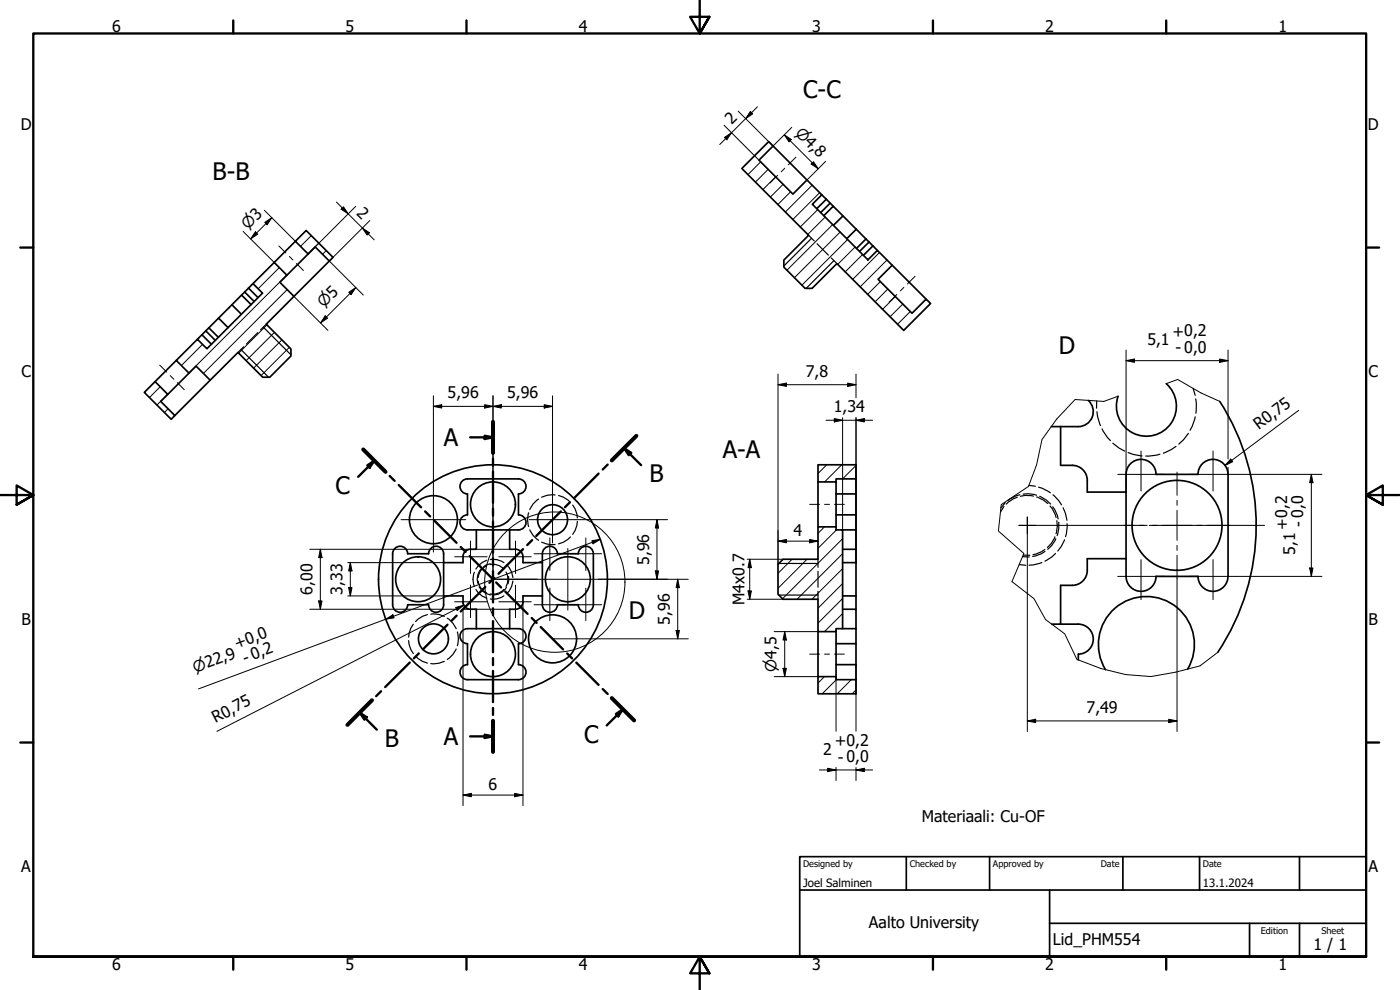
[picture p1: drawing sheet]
<svg xmlns="http://www.w3.org/2000/svg" width="420mm" height="297mm" viewBox="0 0 420 297" stroke-linecap="round" stroke-linejoin="round" font-family="sans-serif">
<!-- layer: Hatch (ISO) -->
<g fill="none" stroke="#000" stroke-width=".3">
<path d="M228.3 48.6l-3.8 3.8M230.5 50.8l-3.8 3.8M232.8 53.1l-3.8 3.8M235 55.3l-3.8 3.8M237.3 57.6l-3.9 3.8M243.8 55.5l-8.1 8.1M246 57.8l-8.1 8.1M93.4 70.7l-3.2 3.2M95.7 72.9l-3.3 3.3M97.9 75.2l-1.1 1.1M245.4 62.9l-5.2 5.2M247.6 65.1l-5.2 5.2"/>
<path d="M249.9 67.4l-13.7 13.7M252.1 69.6l-13.7 13.7M254.4 71.9l-13.7 13.7M256.6 74.1l-5.2 5.2M258.9 76.4l-5.3 5.2M263.9 75.8l-8 8M266.2 78l-8.1 8.1M80.1 97.5l-8.5 8.5M82.4 99.7l-8.5 8.5M83.8 80.3l-6.3 6.3M86.1 82.5l-29.4 29.4M86.2 86.9l-25.2 25.1"/>
<path d="M264.2 84.5l-3.8 3.8M266.4 86.7l-3.8 3.9M268.7 89l-3.8 3.8M270.9 91.2l-3.8 3.8M273.2 93.5l-3.8 3.8M48.1 116l-3.2 3.3M50.3 118.3l-3.2 3.2M60.8 103.3l-6.4 6.4M84.6 102l-8.5 8.5M86.8 104.2l-8.4 8.5M50.4 122.6l-1.1 1.2M248.1 139.5l-2.6 2.6"/>
<path d="M252.6 139.5l-5.1 5.1M256.9 139.6l-4 4.1M247.4 158.1l-1.9 1.9M251 159l-5.5 5.5M237.7 167.8l-4.2 4.2M242.2 167.8l-8.7 8.7M252.9 179.6l-7.4 7.4M252.9 175.1l-7.4 7.4M252.9 170.6l-9.2 9.2M252.9 166.1l-13.7 13.7M252.9 161.6l-18.1 18M252.9 188.6h-.1"/>
<path d="M252.9 184.1l-5.5 5.4M247.4 203l-1.9 1.9M251 203.9l-4.2 4.3M255.5 203.9l-4.2 4.3M256.9 207l-1.1 1.2"/>
</g>
<!-- layer: Hidden (ISO) -->
<g fill="none" stroke="#000" stroke-width=".36">
<path d="M242.7 70.6l1.7 1.7M245.2 73.1l3.4 3.4M249.5 77.4l1.7 1.7M77.3 99.8l-3.3 3.4M79.9 97.3l-1.7 1.7M73.1 104.1l-1.7 1.7M358.1 116.5l.6 2.1M358.9 119.7l.2 1.4-.2 2.9M329.1 120.3v2.2M329.2 123.5l.2 1.5 .9 2.7M330.8 128.7l1.6 2.6 .8 .9M334 133l1.9 1.5 1.7 .9"/>
<path d="M338.6 135.8l1.6 .6 2.6 .4M348.1 136.3l-.9 .3-3.4 .2M352.9 133.9l-1.4 1-2.4 1.1M356.7 130l-1.5 1.9-1.4 1.4M358.7 125.1l-.9 2.9-.6 1.1M158.6 153.9a6.9 6.9 0 0 0 0 4.1M159 159a6.6 6.6 0 0 0 2.6 3.1M161.6 149.7a6.5 6.5 0 0 0-2.6 3.2M166.6 148.5a7 7 0 0 0-4.1 .7M167.6 148.7l1.5 .5 2.1 1.6M171.9 151.5l.7 1.2 .5 1.6 .2 1.1M173.3 156.4l-.2 1.2-.5 1.6-.7 1.1"/>
<path d="M301.3 152l-1.1 1.6M301.7 150.9l-1.3 1.5M305.3 149.2l-1.2 .5-2.1 1.6M306.1 148.4l-1.3 .4-2.3 1.4M307.1 148.3l1.5-.2 2.5 .5M308.8 145.6l1.9 .3M310.2 148.9l-2.5-.3-1.5 .3M311.1 149.1l2 .9 1.4 1.1M311.7 146.2l1.1 .3 2.4 1.4M312 148.9l2 1.1 1.3 1.2M315.1 151.8l.7 .8 1.1 2.7M315.9 152l1.4 2.7 .3 1"/>
<path d="M316 148.5l1.8 1.7 .8 1.3M317.2 156.2l.1 1.8-.4 2.1M317.8 156.7v1.8l-.5 2.2M319 152.3l.7 1.6 .5 2.2M320.3 157.1v.9l-.5 3M142.4 171.7a5.4 5.4 0 0 0 0 4.2M142.8 176.9l.8 1 1.1 1 1.4 .6M143.5 174.4a4.3 4.3 0 0 0 2.5 3.5M143.8 176a4.5 4.5 0 0 0 3.5 2.5M144.3 170.8a4.5 4.5 0 0 0-.9 4.2M146 169.7a4.3 4.3 0 0 0-2.5 3.6M146.1 168.1l-1.4 .6-1.1 1-.8 1"/>
<path d="M147.1 169.4a4.2 4.2 0 0 1 4.1 1.4M147.1 169.1l-2 .9M147.2 167.9a5.3 5.3 0 0 1 4 .9M151.2 176.9a4.3 4.3 0 0 1-4.1 1.3M151.2 178.8a5.5 5.5 0 0 1-4 .9M151.9 171.6a4.4 4.4 0 0 1 0 4.4M152 176.2a4.5 4.5 0 0 1-3.6 2.3M152.1 169.5a5.7 5.7 0 0 1 1.8 3.8M152.6 173l.1 1.3-.3 .9M153.9 174.3a5.7 5.7 0 0 1-1.8 3.8M162.5 162.7a7 7 0 0 0 4.1 .7M171.2 161.1l-2.1 1.6-1.5 .5"/>
<path d="M245.5 167.8v2.4M245.5 171.4v4.8M245.5 177.4v2.4M305.9 169.4l1.9 .2M306.9 167l2 .1M307.1 166.5l1.9 .1M312.7 168.8l-2.7 .7-1.2 .1M313.6 164.9l-1.1 .7-2.5 .8M313.6 165.4l-1.1 .7-2.6 .8M316.6 161.1l-1.2 2.1-1.1 1.1M316.8 166.1l-1.1 1-2.1 1.3M316.9 161.6l-1.3 2.2-1.2 1"/>
<path d="M319.5 162l-1 2-1 1.3M122.6 192.2l.2 1.1 .5 1.6 .7 1.2M124 187.3l-.7 1.1-.5 1.6-.2 1.2M124.7 196.9l2.1 1.5 1.5 .6M128.3 184.4l-1.5 .5-2.1 1.6M129.3 184.3a7 7 0 0 1 4 .6M133.3 198.4a7 7 0 0 1-4 .7M134.2 185.5a7 7 0 0 1 2.7 3.1M136.9 194.7a6.8 6.8 0 0 1-2.7 3.2M137.2 189.6a6.5 6.5 0 0 1 0 4.1"/>
</g>
<!-- layer: Visible (ISO) -->
<g fill="none" stroke="#000" stroke-width=".51">
<path d="M222.6 50.6l8.1-8.1 1.3 1.3-4.2 4.3 10.2 10.1 4.2-4.2 4.4 4.4-2.8 2.9 16.7 16.7 2.8-2.9 4.5 4.5-4.3 4.2 10.2 10.2 4.2-4.2 1.4 1.3-8.1 8-20-20-7.5 7.4h-2.1l-6.4-6.4v-2.1l7.5-7.4zM232 43.8l10.2 10.2M246.6 58.4l1.4 1.4M248 59.8l2.1 2.1M248 59.8l-2.9 2.8M88.6 72.4l3.3-3.2 8 8-1.1 1.1-4.2-4.2-2.1 2.1zM88.6 72.4l-6.3 6.3M92.5 76.2l-6.4 6.4M98.8 78.3l-10.6 10.6M247.2 64.7l2.9-2.8 2.9 2.9-2.9 2.8M249.2 60.9l-2.9 2.9M253 64.8l4 4"/>
<path d="M257 68.8l2.9 2.9M257 68.8l-2.9 2.8M259.9 71.7l2.1 2.1M259.9 71.7l-2.9 2.8M260.8 72.6l-2.8 2.8M262 73.8l1.3 1.3M262 73.8l-2.9 2.8M267.8 79.6l10.1 10.2M61.8 99.3l2.8 2.8M62.7 98.4l-2.1 2M68.4 98.3l-2.8-2.9-2.9 3 2.8 2.8M69.6 91.4l-4 4"/>
<path d="M69.6 91.4l2.8 2.9M73.4 87.6l2.9 2.9M74.6 86.5l-2.1 2M74.6 86.5l2.8 2.8M75.4 91.4l-2.9-2.9-2.9 2.9M75.9 85.1l6.4-6.4 3.8 3.9-2.1 2.1 4.2 4.2-8.3 8.4 7.4 7.4v2.1l-6.3 6.4h-2.2l-7.4-7.4-8.3 8.3-4.3-4.3-2.1 2.2-3.8-3.9 6.3-6.3 2.9 2.8 16.7-16.6zM75.9 85.1l-1.3 1.4M43.3 117.7l3.2-3.2 3.9 3.8-2.2 2.1 4.3 4.3-1.1 1.1zM52.9 108.1l-6.4 6.4M56.7 112l-6.3 6.3M60.6 100.4l-1.4 1.4M60.6 100.4l2.8 2.9"/>
<path d="M63.1 114.1l-10.6 10.6M350 115.1a9 9 0 0 1-3.7 15.5 9 9 0 0 1-10.7-11.7M245.5 139.5h11.4v4.2h-6v.9h-5.4zM318.3 128v11.6a8.8 8.8 0 0 1 5.8 .6 4.5 4.5 0 0 1 2.2 3.9v3.5h11.6M326.6 120.1a4.5 4.5 0 0 1 1.2 5 4.5 4.5 0 0 1-4.2 2.9h-8.1M339.5 138.9a4.5 4.5 0 0 1 4.8-.7 4.5 4.5 0 0 1 2.6 4.1h12.6a4.5 4.5 0 0 1 4.6-4.5 4.5 4.5 0 0 1 4.5 4.5l-.1 30.6a4.5 4.5 0 0 1-4.5 4.5 4.5 4.5 0 0 1-4.5-4.5h-12.6a4.5 4.5 0 0 1-4.4 4.5 4.5 4.5 0 0 1-4.6-4.5v-30.6a4.5 4.5 0 0 1 1.6-3.4zM366.1 120.5a68.7 68.7 0 0 1-.6 75.2M138.7 144.3l1-.5 .6-.1h15.3a2.25 2.25 0 0 1 2.3 2.2 2.25 2.25 0 0 1-2.3 2.3v6.3a2.25 2.25 0 0 1 2.3 2.2 2.25 2.25 0 0 1-2.3 2.3h-15.3a2.25 2.25 0 0 1-2.3-2.3 2.25 2.25 0 0 1 2.3-2.2v-6.3a2.25 2.25 0 0 1-2.1-1.4 2.25 2.25 0 0 1 .5-2.5zM143 159v5.8h-1.8M153 159v5.8h1.7M245.5 144.6v13.5M250.9 144.6v13.5"/>
<path d="M250.9 148.2h6M250.9 154.5h6M252.9 159h4M256.9 143.7v15.3M256.9 159v5.8M117.8 166.2a2.25 2.25 0 0 1 2.3-2.3 2.25 2.25 0 0 1 2.2 2.3M117.8 166.1v15.3M122.3 166.1h6.3M128.6 166.2a2.25 2.25 0 0 1 2.3-2.3 2.25 2.25 0 0 1 2.2 2.3M133.1 166.1v15.3M133.1 178.8h5.9v1.8M139 167.1v1.7h-5.9"/>
<path d="M141.2 164.8a2.25 2.25 0 0 0-2.3 2.2M154.7 164.8a2.25 2.25 0 0 1 2.3 2.2M157 167.1v1.7h5.8M162.8 166.2a2.25 2.25 0 0 1 2.2-2.3 2.25 2.25 0 0 1 2.3 2.3M162.8 166.1v15.3M162.8 178.8h-5.8v1.8M167.3 166.1h6.3M173.6 166.2a2.25 2.25 0 0 1 2.2-2.3 2.25 2.25 0 0 1 2.3 2.3M178.1 166.1v15.3M233.5 169.3l1.5-1.5h10.5v-9.7h5.4v.9h2v29.6h-2v.9h-5.4v-9.7h-10.5l-1.5-1.5zM252.9 164.8h4M252.9 168.8h4"/>
<path d="M252.9 178.8h4M256.9 164.8v4M256.9 178.8v4M256.9 168.8v10M337.9 167.6h-11.6a8.8 8.8 0 0 1-.6 5.8 4.5 4.5 0 0 1-3.9 2.2h-3.5v11.7M117.8 181.5a2.25 2.25 0 0 0 2.3 2.2 2.25 2.25 0 0 0 2.2-2.2M122.3 181.4h6.3M128.6 181.5a2.25 2.25 0 0 0 2.3 2.2 2.25 2.25 0 0 0 2.2-2.2M138.7 189.3l1-.6 .6-.1h15.3a2.25 2.25 0 0 1 2.3 2.3 2.25 2.25 0 0 1-2.3 2.2v6.3a2.25 2.25 0 0 1 2.3 2.3 2.25 2.25 0 0 1-2.3 2.2h-15.3a2.25 2.25 0 0 1-2.3-2.2 2.25 2.25 0 0 1 2.3-2.3v-6.3a2.25 2.25 0 0 1-2.1-1.4 2.25 2.25 0 0 1 .5-2.4zM138.9 180.5a2.25 2.25 0 0 0 2.3 2.3h1.8v5.8M157 180.5a2.25 2.25 0 0 1-2.3 2.3h-1.7v5.8M162.8 181.5a2.25 2.25 0 0 0 2.2 2.2 2.25 2.25 0 0 0 2.3-2.2"/>
<path d="M167.3 181.4h6.3M173.6 181.5a2.25 2.25 0 0 0 2.2 2.2 2.25 2.25 0 0 0 2.3-2.2M245.5 189.5v13.5M250.9 189.5v13.5M250.9 199.4h6M250.9 193.1h6M252.9 182.8h4v5.8h-4M256.9 188.6v15.3M315.6 187.3h8a4.5 4.5 0 0 1 4.5 4.5 4.5 4.5 0 0 1-4.5 4.5v1.7M245.5 203h5.4v.9h6v4.3h-11.4zM356.4 200.7a14.4 14.4 0 0 0-12.5-21.7 14.4 14.4 0 0 0-12.1 21.9"/>
<circle cx="130.1" cy="155.9" r="7.2"/>
<circle cx="147.9" cy="151.3" r="6.7"/>
<circle cx="165.8" cy="155.9" r="4.5"/>
<circle cx="353.2" cy="157.6" r="13.5"/>
<circle cx="125.5" cy="173.8" r="6.7"/>
<circle cx="147.9" cy="173.8" r="34.3"/>
<circle cx="170.4" cy="173.8" r="6.7"/>
<circle cx="130.1" cy="191.7" r="4.5"/>
<circle cx="147.9" cy="196.3" r="6.7"/>
<circle cx="165.8" cy="191.7" r="7.2"/>
</g>
<!-- layer: Visible Narrow (ISO) -->
<path d="M243.6 71.5l-8.4 8.3M250.3 78.2l-8.3 8.3M79 98.2l8.3 8.3M72.3 104.9l8.3 8.3M233.7 178.5h11.8M233.7 169.1h11.8" fill="none" stroke="#000" stroke-width=".36"/>
<!-- layer: Break Line (ISO) -->
<path d="M335.6 118.9l-4.3 1.5-8.7-.5-5.4 5.8-4.5 6.2-1.6 7.6-2.4 6.5-8.2 5.4-.9 7.9 7.7 6.8-3.6 8.4 6.6 5.1 3.5 6.3 5.7 4.3 3.7 7.6a55.8 55.8 0 0 0 22.2 5.2l7.5-1.3 7.3-1.9 5.3-4.1M350 115.1l3.4-1.2 7.1 4 5.6 2.5" fill="none" stroke="#000" stroke-width=".3"/>
<!-- layer: Section Line (ISO) -->
<g fill="none" stroke="#000" stroke-width=".7">
<path d="M109 134.9l6.7 6.7M110.2 139.6l2.2-1.4-1.5 2.1zM112.4 138.2l-4.9 4.9M141.1 131.2h6.9M145.5 130.7l2.5 .5-2.5 .5zM148 126.6v9.3M148 137.7v2M182.4 139.4l-1.5 1.5M187.3 134.5l2.1 1.4-.7 .7zM187.3 134.5l5.1 5.1M191 130.8l-7.4 7.3M116.9 142.8l1.5 1.5"/>
<path d="M119.7 145.5l6.7 6.7M127.6 153.4l1.5 1.5M130.3 156.2l6.7 6.7M148 141.5v9.4M148 152.6v2.1M148 156.4v9.4M168.3 153.4l-7.4 7.4M171 150.7l-1.5 1.5M179.6 142.1l-7.3 7.4M138.3 164.1l1.4 1.5M141 166.8l6.7 6.7M145.6 176.1l-7.3 7.4"/>
<path d="M148 167.6v2.1M148 171.4v9.3M148.4 173.4l-1.5 1.5M148.9 174.8l1.5 1.5M151.6 177.5l6.7 6.7M157 164.8l-7.4 7.4M159.7 162.1l-1.5 1.4M123 198.8l-7.4 7.3M125.7 196.1l-1.5 1.4M134.3 187.4l-7.4 7.4M137 184.7l-1.4 1.5M148 182.5v2.1"/>
<path d="M148 186.4v9.3M148 197.4v2.2M159.6 185.4l1.5 1.5M162.3 188.1l6.7 6.7M170.2 196.1l1.5 1.5M173 198.8l6.6 6.7M107.9 213.8l2.2 1.4-.7 .7zM107.9 213.8l5.2 5.1M111.6 210.1l-7.3 7.4M114.4 207.4l-1.5 1.5M148 201.3v9.4M148 212.4v2.1"/>
<path d="M148 216.3v9.3M180.9 206.7l1.5 1.5M183.6 209.5l6.7 6.7M184.8 214.2l2.1-1.4-1.4 2.1zM186.9 212.8l-4.8 4.9M141.1 220.9h6.9M145.5 220.4l2.5 .5-2.5 .5z"/>
</g>
<path d="M109 134.9l6.7 6.7M148 126.6v9.3M191 130.8l-7.4 7.3M111.6 210.1l-7.3 7.4M148 216.3v9.3M183.6 209.5l6.7 6.7" fill="none" stroke="#000" stroke-width="1.2"/>
<path d="M145.5 130.7l2.5 .5-2.5 .5zM187.3 134.5l2.1 1.4-.7 .7zM110.2 139.6l2.2-1.4-1.5 2.1zM107.9 213.8l2.2 1.4-.7 .7zM184.8 214.2l2.1-1.4-1.4 2.1zM145.5 220.4l2.5 .5-2.5 .5z" fill="#000"/>
<!-- layer: Detail Boundary (ISO) -->
<circle cx="166.5" cy="174.7" r="21.1" fill="none" stroke="#000" stroke-width=".3"/>
<!-- layer: Border (ISO) -->
<g fill="none" stroke="#000" stroke-width=".7">
<path d="M70 6.1v3.9M140 6.1v3.9M210 0v10l-2.9-5h5.8l-2.9 5 2.9-5M280 6.1v3.9M350 6.1v3.9M6.1 74.3h3.9M410 74.3h3.9M0 148.5h10l-5-2.8v5.7l5-2.9-5 2.9M420 148.5h-10l5-2.8v5.7l-5-2.9 5 2.9M6.1 222.8h3.9M410 222.8h3.9M10 287v-277h400v277h-400h400"/>
<path d="M70 287v3.9M140 287v3.9M212.9 292l-2.9-5 2.9 5h-5.8l2.9-5v10M280 287v3.9M350 287v3.9"/>
</g>
<!-- layer: Title (ISO) -->
<path d="M240 257h170v30h-170zM272 257v10M297 257v10M337 257v10M360 257v10M390 257v10M240 267h170M315 277h95M315 267v20M375 277v10M390 277v10" fill="none" stroke="#000" stroke-width=".51"/>
<!-- layer: Center Mark (ISO) -->
<g fill="none" stroke="#000" stroke-width=".3">
<path d="M342.4 135.3v12M364 135.3v12M120.4 155.9h19.4M130.1 146.2v19.4M158.8 155.9h14M165.8 148.9v14M305.8 157.6h2.5h-2.5M308.3 155.1v2.5v-2.5M310.8 157.6h-2.5h32.1M335.4 142.3h14M337.2 157.6h7.1M344.9 157.6h34.6"/>
<path d="M353.3 141.6v7M353.3 150.1v1.5M353.3 153.1v9M357 142.3h14.1M136.4 167.1h9.8M141.2 162.3v9.7M141.2 175.6v9.7M149.7 167.1h9.7M154.7 175.6v9.7M154.7 162.3v9.7M160.3 166.1h9.5M161.2 173.8h18.5"/>
<path d="M165 161.4v9.8M165 176.5v9.7M170.4 164.6v18.5M171.1 166.1h9.5M175.8 161.4v9.8M175.8 176.5v9.7M308.3 160.1v-2.5v2.5M335.4 172.9h14M342.4 167.9v12M353.3 163.6v1.5M353.3 166.6v7M357 172.9h14.1"/>
<path d="M364 167.9v12M136.4 180.6h9.8M149.7 180.6h9.7M160.3 181.4h9.5M171.1 181.4h9.5"/>
</g>
<!-- layer: Dimension (ISO) -->
<g fill="none" stroke="#000" stroke-width=".3">
<path d="M217.3 37.6l10.5 10.5M221.5 33.3l10.5 10.5 5.6-5.6M225.2 33.5l.7 .7-2.1 1.4zM227.3 32.1l-11.3 11.3M217.4 41.2l2.1-1.4-1.4 2.1zM235.4 40.5l2.1 1.4-.7 .7zM235.4 40.5l10.2 10.1M244.1 48.5l1.5 2.1-2.2-1.4zM247.8 48.4l-5.6 5.6M73 69.4l9.3 9.3M76.6 69.6l.7 .7-2.1 1.4zM79.3 63.1l9.3 9.3"/>
<path d="M79.5 66.7l2.1-1.4-1.4 2.1zM81.6 65.3l-6.4 6.4M101 60.6l11.3 11.4M103.1 62l1.4 2.2-2.1-1.4zM106.7 61.9l-14.2 14.3M108.8 68.4l2.1 1.4-.7 .7zM111 66.2l-12.2 12.1 10.2 10.2M88.2 88.9l10.2 10.2M97.6 94.8l.7 .7-2.1 1.4zM104.7 87.7l2.1-1.4-1.4 2.1zM106.8 86.3l-10.6 10.6M130.1 118.8v27.4"/>
<path d="M148 118.8v55h13.2M165.8 118.8v30.1M233.5 115.4l2.5-.5v1zM233.5 112.3v57M233.5 115.4h23.4M254.4 114.9l2.5 .5-2.5 .5zM256.9 112.3v7.1M337.9 108.2l2.5-.5v1zM337.9 108.2h30.7M337.9 105v37.2M366 107.7l2.6 .5-2.6 .5zM368.6 105v32.7"/>
<path d="M130.1 121.9l2.5-.5v1zM130.1 121.9h35.7M145.5 121.4l2.5 .5-2.5 .5zM148 121.9l2.5-.5v1zM163.3 121.4l2.5 .5-2.5 .5zM247.9 126.1h14M250.4 125.6l2.5 .5-2.5 .5zM252.9 125.3v25.9M256.9 126.1l2.5-.5v1zM256.9 125.3v43.5M369.4 137.7l.6 .8-2.4 1.1zM389.7 123.1l-22.1 16.5"/>
<path d="M172.8 155.9h27.5M197.2 155.9l.5 2.5h-1zM197.2 155.9v17.9M252.9 151.4v7.6M337.9 142.4v5.2M368.6 140.2v2M371.1 142.3h25.6M393.6 142.3l.4 2.5h-1zM393.6 142.3v30.6M93 164.8h37M96.1 164.8l.5 2.5h-1zM96.1 164.8v18"/>
<path d="M104.4 178.8h28.7M104.4 168.8h28.7M104.6 176.3h1l-.5 2.5zM105.1 168.8l.5 2.5h-1zM105.1 168.8v10M130.2 164.8h10.9M141.3 164.8h11.7M177.6 162.2l2.5-.4-2.1 1.4zM179.7 173.8h26.9M180.1 161.8l-120.5 44.9M196.7 171.3h1l-.5 2.5zM203.4 173.8l.5 2.5h-1z"/>
<path d="M203.4 173.8v17.9M233.5 162.4l2.5-.5v1zM233.5 162.4h12M243 161.9l2.5 .5-2.5 .5zM308.3 160.1v59.4M353.3 173.6v45.9M371.1 172.9h25.6M393 170.4h1l-.4 2.5zM93 182.8h44.1M95.6 180.3h1l-.5 2.5zM115.8 185.8l2.1-1.3 .4 .9zM136.7 182.3l2.5-.7-2 1.6z"/>
<path d="M139 180.7v.6M139 182.8v58.9M139 182.8h2.1M139.2 181.6l-74.1 37.8M141.3 182.8h11.7M157 180.7v61M165.8 191.7h40.8M202.9 189.2h1l-.5 2.5zM232.3 189.5h13.2M235.5 189.5l.5 2.5h-1zM235.5 189.5v13.5M256.9 199.4v20"/>
<path d="M232.3 203h13.2M235 200.5h1l-.5 2.5zM250.9 203v16.4M308.3 216.3l2.5-.5v1zM308.3 216.3h45M350.8 215.8l2.5 .5-2.5 .5zM139 238.6l2.5-.6v1.1zM139 238.6h18M154.5 238l2.5 .6-2.5 .5zM245.9 231h16M248.4 230.5l2.5 .5-2.5 .5zM250.9 230.3v3.9"/>
<path d="M256.9 231l2.5-.5v1zM256.9 230.3v3.9"/>
</g>
<g fill="#000">
<path d="M225.2 33.5l.7 .7-2.1 1.4zM217.4 41.2l2.1-1.4-1.4 2.1zM235.4 40.5l2.1 1.4-.7 .7zM244.1 48.5l1.5 2.1-2.2-1.4zM76.6 69.6l.7 .7-2.1 1.4zM79.5 66.7l2.1-1.4-1.4 2.1zM103.1 62l1.4 2.2-2.1-1.4zM108.8 68.4l2.1 1.4-.7 .7zM97.6 94.8l.7 .7-2.1 1.4zM104.7 87.7l2.1-1.4-1.4 2.1zM233.5 115.4l2.5-.5v1zM254.4 114.9l2.5 .5-2.5 .5z"/>
<path d="M337.9 108.2l2.5-.5v1zM366 107.7l2.6 .5-2.6 .5zM130.1 121.9l2.5-.5v1zM145.5 121.4l2.5 .5-2.5 .5zM148 121.9l2.5-.5v1zM163.3 121.4l2.5 .5-2.5 .5zM250.4 125.6l2.5 .5-2.5 .5zM256.9 126.1l2.5-.5v1zM369.4 137.7l.6 .8-2.4 1.1zM197.2 155.9l.5 2.5h-1zM393.6 142.3l.4 2.5h-1zM96.1 164.8l.5 2.5h-1z"/>
<path d="M104.6 176.3h1l-.5 2.5zM105.1 168.8l.5 2.5h-1zM177.6 162.2l2.5-.4-2.1 1.4zM196.7 171.3h1l-.5 2.5zM203.4 173.8l.5 2.5h-1zM233.5 162.4l2.5-.5v1zM243 161.9l2.5 .5-2.5 .5zM393 170.4h1l-.4 2.5zM95.6 180.3h1l-.5 2.5zM115.8 185.8l2.1-1.3 .4 .9zM136.7 182.3l2.5-.7-2 1.6zM202.9 189.2h1l-.5 2.5z"/>
<path d="M235.5 189.5l.5 2.5h-1zM235 200.5h1l-.5 2.5zM308.3 216.3l2.5-.5v1zM350.8 215.8l2.5 .5-2.5 .5zM139 238.6l2.5-.6v1.1zM154.5 238l2.5 .6-2.5 .5zM248.4 230.5l2.5 .5-2.5 .5zM256.9 231l2.5-.5v1z"/>
</g>
<!-- layer: Centerline (ISO) -->
<g fill="none" stroke="#000" stroke-width=".3">
<path d="M233.4 52.6l-2.3 2.3M235.5 50.5l-1.1 1M238.9 47.1l-2.3 2.3M83.7 73.8l2.1 2.1M86.8 76.9l1.1 1.1M89 79.1l2.1 2.1M269.1 88.4l-2.3 2.3M271.3 86.2l-1.1 1.1M274.6 82.9l-2.3 2.3M47.9 109.6l2.1 2M51.1 112.7l1.1 1.1M53.2 114.8l2.1 2.1"/>
<path d="M243 151.3h3M247.5 151.3h1.4M250.4 151.3h3M243 196.3h3M247.5 196.3h1.4M250.4 196.3h3"/>
</g>
<!-- layer: Symbol (ISO) -->
<path d="M224.2 179.8h10.8M224.2 167.8h10.8M224.5 177.3h1l-.5 2.5zM225 167.8l.5 2.5h-1zM225 167.8v12" fill="none" stroke="#000" stroke-width=".3"/>
<path d="M224.5 177.3h1l-.5 2.5zM225 167.8l.5 2.5h-1z" fill="#000"/>
<g font-size="7.2">
<text x="241.1" y="29.4">C-C</text>
<text x="63.8" y="54.2">B-B</text>
<text x="317.8" y="106.3">D</text>
<text x="133.2" y="133.8">A</text>
<text x="216.9" y="137.3">A-A</text>
<text x="100.7" y="148.2">C</text>
<text x="194.9" y="144.7">B</text>
<text x="188.7" y="185.6">D</text>
<text x="115.5" y="224">B</text>
<text x="133.2" y="223.6">A</text>
<text x="175.3" y="222.8">C</text>
</g>
<g font-size="4.8">
<text x="33.7" y="9.6">6</text>
<text x="103.7" y="9.6">5</text>
<text x="173.7" y="9.6">4</text>
<text x="243.7" y="9.6">3</text>
<text x="313.7" y="9.6">2</text>
<text x="383.7" y="9.6">1</text>
<text x="6.2" y="38.9">D</text>
<text x="219.6" y="37.6" transform="rotate(-45 219.6 37.6)">2</text>
<text x="410.5" y="38.9">D</text>
<text x="106.8" y="64.3" transform="rotate(45 106.8 64.3)">2</text>
<text x="351.9" y="101.1">+0,2</text>
<text x="344.3" y="103.4">5,1</text>
<text x="352.8" y="106">- 0,0</text>
<text x="6.4" y="113.2">C</text>
<text x="241.9" y="113">7,8</text>
<text x="410.7" y="113.2">C</text>
<text x="134.3" y="119.5">5,96</text>
<text x="152.2" y="119.5">5,96</text>
<text x="250.2" y="123.7">1,34</text>
<text x="377.8" y="129" transform="rotate(-37 377.8 129)">R0,75</text>
<text x="238.2" y="160.8">4</text>
<text x="386.4" y="158.9" transform="rotate(-90 386.4 158.9)">+0,2</text>
<text x="391.3" y="158.1" transform="rotate(-90 391.3 158.1)">- 0,0</text>
<text x="388.7" y="166.5" transform="rotate(-90 388.7 166.5)">5,1</text>
<text x="194.8" y="169.5" transform="rotate(-90 194.8 169.5)">5,96</text>
<text x="93.7" y="178.5" transform="rotate(-90 93.7 178.5)">6,00</text>
<text x="102.7" y="178.5" transform="rotate(-90 102.7 178.5)">3,33</text>
<text x="223.4" y="181.5" transform="rotate(-90 223.4 181.5)">M4x0.7</text>
<text x="6.4" y="187.4">B</text>
<text x="201" y="187.4" transform="rotate(-90 201 187.4)">5,96</text>
<text x="410.7" y="187.4">B</text>
<text x="71.1" y="194.8" transform="rotate(-20 71.1 194.8)">+0,0</text>
<text x="73.6" y="199.1" transform="rotate(-20 73.6 199.1)">- 0,2</text>
<text x="326.1" y="213.9">7,49</text>
<text x="64.7" y="216.9" transform="rotate(-27 64.7 216.9)">R0,75</text>
<text x="247" y="226.7">2</text>
<text x="250.5" y="223.9">+0,2</text>
<text x="251.4" y="228.8">- 0,0</text>
<text x="146.6" y="236.9">6</text>
<text x="276.6" y="246.7">Materiaali: Cu-OF</text>
<text x="6.4" y="261.7">A</text>
<text x="410.7" y="261.7">A</text>
<text x="260.8" y="278.4">Aalto University</text>
<text x="316" y="283.5">Lid_PHM554</text>
<text x="394.2" y="285">1 / 1</text>
<text x="33.7" y="290.9">6</text>
<text x="103.7" y="290.9">5</text>
<text x="173.7" y="290.9">4</text>
<text x="243.7" y="290.9">3</text>
<text x="313.7" y="290.9">2</text>
<text x="383.7" y="290.9">1</text>
</g>
<g font-size="4.6">
<text x="238.4" y="40.1" transform="rotate(45 238.4 40.1)">⌀4,8</text>
<text x="74.4" y="69.1" transform="rotate(-45 74.4 69.1)">⌀3</text>
<text x="97.2" y="92.5" transform="rotate(-45 97.2 92.5)">⌀5</text>
<text x="58.6" y="201.9" transform="rotate(-20 58.6 201.9)">⌀22,9</text>
<text x="233.1" y="201.6" transform="rotate(-90 233.1 201.6)">⌀4,5</text>
</g>
<g font-size="3.4">
<text x="241" y="266">Joel Salminen</text>
<text x="361" y="266">13.1.2024</text>
</g>
<g font-size="2.7">
<text x="241" y="260.1">Designed by</text>
<text x="273" y="260.1">Checked by</text>
<text x="298" y="260.1">Approved by</text>
<text x="330.3" y="260">Date</text>
<text x="361" y="260">Date</text>
<text x="378.4" y="280.1">Edition</text>
<text x="396.6" y="280.1">Sheet</text>
</g>
</svg>
